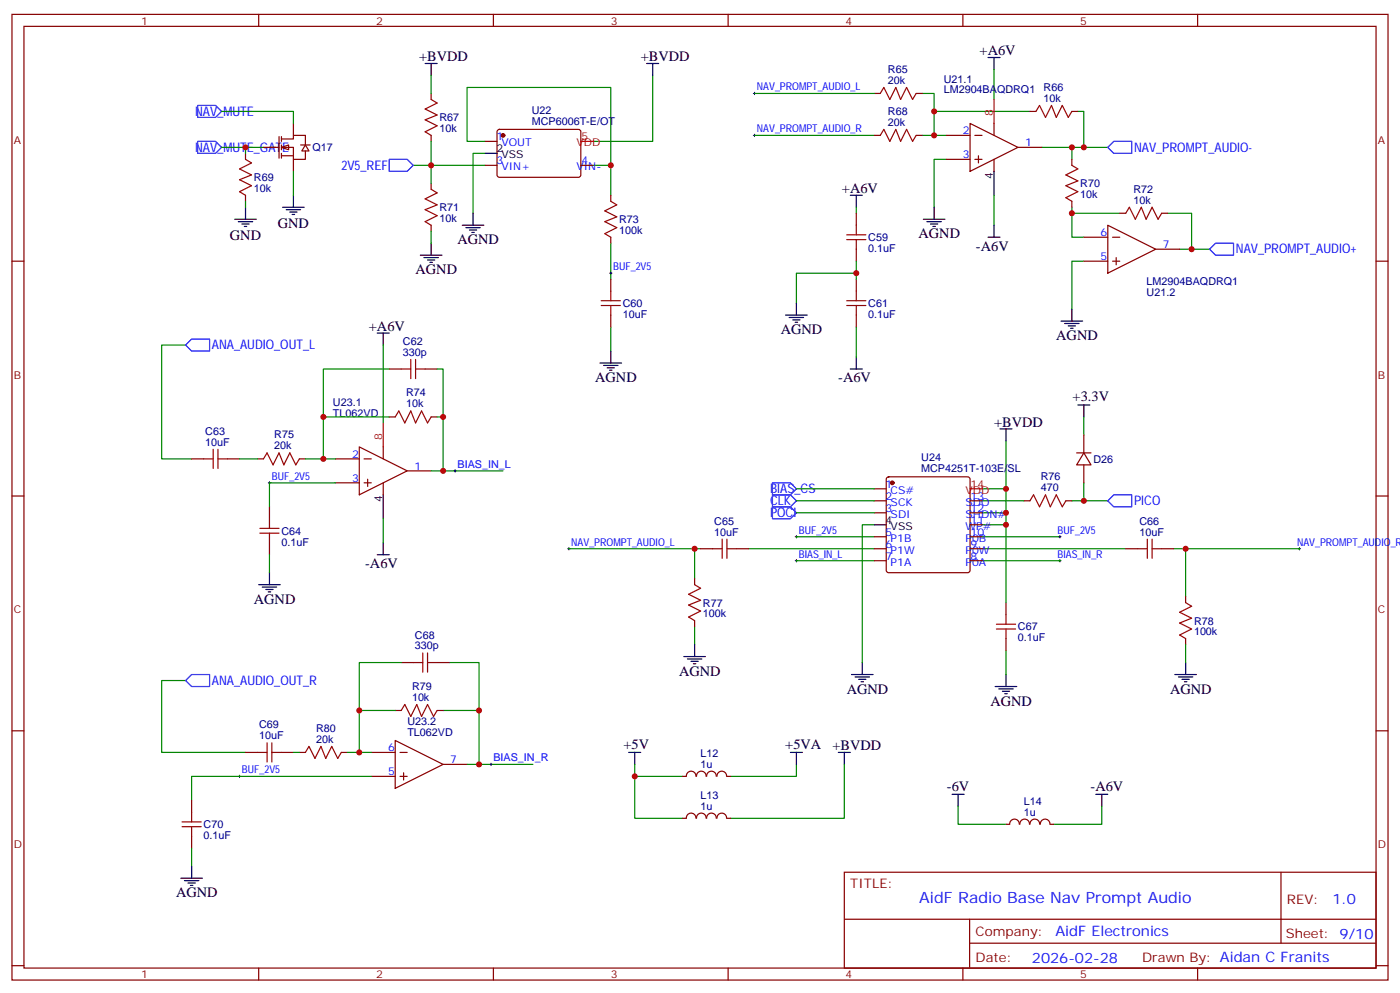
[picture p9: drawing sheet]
<svg xmlns="http://www.w3.org/2000/svg" width="412mm" height="292mm" viewBox="0 0 412 292" stroke-linecap="round" stroke-linejoin="round" font-family="sans-serif">
<g fill="none" stroke="#870000" stroke-width=".35">
<path d="M3.5 4.2h405.4v284.4h-405.4zM7.1 7.8h398.2v277.2h-398.2zM76.2 4.2v3.6M145.3 4.2v3.6M214.5 4.2v3.6M283.6 4.2v3.6M352.8 4.2v3.6M146.6 38.3l.5-.2 23.6 .1 .4 .6-.1 13-.6 .4-23.6-.1-.4-.6v-12.7zM257.5 39.9h1.8M257.5 27.5h1.8M269.9 39.9h1.7M269.9 27.5h1.7"/>
<path d="M278.7 39.9h7.1M285.8 36.3l14.1 7.1-14.1 7zM287.2 39.9h2.1M292.8 36.3v3.6M303.4 32.8h1.8M315.7 32.8h1.8M142.9 41.6h3.5M142.9 48.7h3.5M171.1 48.7h3.5M179.9 57.5v1.8M278.7 46.9h7.1M287.2 46.9h2.1"/>
<path d="M288.2 45.9v2.1M292.8 46.9v3.5M299.9 43.4h7M315.7 46.9v1.8M315.7 59.3v1.7M3.5 76.9h3.6M179.9 69.8v1.8M252.2 62.8v3.5M252.2 73.4v3.5M319.3 76.9h7M319.3 69.8h7M326.3 66.3l14.1 7.1-14.1 7z"/>
<path d="M327.7 76.9h2.1M327.7 69.8h2.1M328.8 75.8v2.2M329.8 62.8h1.8M340.4 73.4h7.1M342.2 62.8h1.8M405.3 76.9h3.6M179.9 82.2v3.5M179.9 92.8v3.5M252.2 82.2v3.5M252.2 92.8v3.5M114.7 108.7h3.5"/>
<path d="M125.2 108.7h3.6M56.4 135.1h3.6M67 135.1h3.6M75.8 135.1h1.8M88.2 135.1h1.8M98.8 135.1h7M105.8 131.6l14.1 7-14.1 7.1zM107.2 135.1h2.2M112.9 131.6v3.5M114.7 122.8h1.7M119.9 138.6h7.1M127 122.8h1.8"/>
<path d="M317.1 133.3h4.3M319.3 133.3l2.1 3.6h-4.3zM319.3 128.1v5.2M319.3 136.9v5.3M3.5 146h3.6M79.4 149.2v3.6M79.4 159.8v3.5M98.8 142.2h7M107.2 142.2h2.2M108.3 141.1v2.1M112.9 142.2v3.5M257.5 147.5h3.6"/>
<path d="M257.5 143.9h3.6M257.5 151h3.6M257.5 158h3.6M261.3 140.6l.5-.2h23.2l.5 .2 .3 .5v26.8l-.3 .5-.5 .2h-23.2l-.5-.2-.2-.5v-26.8zM285.8 147.5h3.5M285.8 151h3.5M285.8 158h3.5M285.8 154.5h3.5M301.6 147.5h1.8M314 147.5h1.7M405.3 146h3.6M204.6 170.4v1.8"/>
<path d="M206.4 161.6h3.5M217 161.6h3.5M257.5 161.6h3.6M257.5 165.1h3.6M285.8 161.6h3.5M285.8 165.1h3.5M296.3 177.4v3.6M331.6 161.6h3.5M342.2 161.6h3.5M349.2 175.7v1.7M118.2 195.1h3.5M128.8 195.1h3.5"/>
<path d="M204.6 182.7v1.8M296.3 188v3.6M349.2 188v1.8M3.5 215.2h3.6M116.4 218l14.1 7.1-14.1 7zM116.4 209.2h1.8M128.8 209.2h1.7M405.3 215.2h3.6M72.3 221.5h3.5M82.9 221.5h3.5M88.2 221.5h1.8M100.5 221.5h1.8"/>
<path d="M109.4 228.6h7M109.4 221.5h7M117.8 228.6h2.1M117.8 221.5h2.1M118.9 227.5v2.2M130.5 225.1h7.1M248.7 256.8h156.6v28.2h-156.6zM377.3 256.8v20.9M248.7 270.7h156.5M285.6 277.7h119.6M285.6 270.7v14.1M3.5 284.3h3.6"/>
<path d="M76.2 285v3.6M145.3 285v3.6M214.5 285v3.6M283.6 285v3.6M352.8 285v3.6M405.3 284.3h3.6"/>
</g>
<g fill="none" stroke="#000" stroke-width=".29">
<path d="M221.9 39.9h.7M221.9 27.5h.7M222.2 27.2v.7M222.2 39.5v.7M179.6 80.4h.7M179.9 80.1v.7M133.7 138.6h.7M134.1 138.3v.7M79 142.2h.7M79.4 141.8v.7M234.2 158h.7M234.6 157.7v.7"/>
<path d="M311.9 158h.7M312.2 157.7v.7M167.2 161.6h.7M167.6 161.2v.7M234.2 165.1h.7M234.6 164.7v.8M311.9 165.1h.7M312.2 164.7v.8M382.4 161.6h.7M382.8 161.2v.7M70.2 228.6h.7M70.6 228.2v.8"/>
<path d="M144.3 225.1h.7M144.6 224.7v.7"/>
</g>
<g fill="none" stroke="#008700" stroke-width=".35">
<path d="M192.3 22.2v19.4h-17.7M222.2 39.9h35.3M222.2 27.5h35.3M271.6 27.5h3.6v12.4M271.6 39.9h7.1M275.2 32.8h28.2M292.8 20.5v8.8M317.5 32.8h1.8v10.6h-12.4M65.3 43.4h12.3M121.7 48.7h21.2M142.9 41.6h-5.3v-15.8h42.3v22.9h-5.3M142.9 45.2h-3.6v17.6"/>
<path d="M179.9 48.7v8.8M278.7 46.9h-3.5v14.1M292.8 57.5v8.8M315.7 43.4v3.5M319.3 43.4h7M179.9 71.6v10.6M252.2 61v1.8M252.2 76.9v5.3M315.7 61v8.8h3.6M315.7 62.8h14.1M319.3 76.9h-3.6v14.1M344 62.8h7v10.6"/>
<path d="M347.5 73.4h8.8M179.9 96.3v7.1M252.2 80.4h-17.6v8.9M252.2 96.3v8.8M54.7 101.6h-7.1v33.5h8.8M112.9 101.6v22.9M114.7 108.7h-19.5v14.1M128.8 108.7h1.7v14.1M70.6 135.1h5.2M90 135.1h5.2M114.7 122.8h-19.5v12.3h3.6M128.8 122.8h1.7v15.8h-3.5"/>
<path d="M130.5 138.6h17.7M296.3 129.8v14.1h-7M319.3 122.8v5.3M98.8 142.2h-19.4v7M112.9 152.8v7M234.6 147.5h22.9M234.6 158h22.9M234.6 151h22.9M234.6 143.9h22.9M257.5 154.5h-3.5v40.6M289.3 147.5h12.3M289.3 158h22.9"/>
<path d="M289.3 151h7M296.3 143.9v10.6h-7M296.3 154.5v22.9M315.7 147.5h10.6M319.3 142.2v5.3M79.4 163.3v5.3M167.6 161.6h38.8M204.6 161.6v8.8M220.5 161.6h37M234.6 165.1h22.9M289.3 161.6h42.3M289.3 165.1h22.9"/>
<path d="M345.7 161.6h37.1M349.2 161.6v14.1M118.2 195.1h-12.4v26.4M132.3 195.1h8.8v14.1M204.6 184.5v5.3M296.3 191.6v7M349.2 189.8v5.3M54.7 200.4h-7.1v21.1h24.7M105.8 209.2h10.6M130.5 209.2h10.6v15.9h-3.5M86.4 221.5h1.8M102.3 221.5h7.1"/>
<path d="M109.4 228.6h-53v7.1M141.1 225.1h15.9"/>
</g>
<g fill="none" stroke="#000" stroke-width=".35">
<path d="M190.5 18.7h3.5M192.3 18.7v3.5M291 16.9h3.6M292.8 16.9v3.6M142.9 45.2h3.5M250.5 57.5h3.5M252.2 57.5v3.5M292.8 50.4v7.1M136.2 66.3h6.3M137.2 67h4.3M138.3 67.7h2.1M139 68.4h.7"/>
<path d="M139.3 62.8v3.5M272 64.6h6.3M273 65.3h4.3M274.1 66h2.1M274.8 66.7h.7M275.2 61v3.6M291 69.8h3.6M292.8 66.3v3.5M111.1 98.1h3.6M112.9 98.1v3.5M231.4 92.8h6.4M232.5 93.5h4.2"/>
<path d="M233.5 94.2h2.2M234.2 94.9h.7M234.6 89.3v3.5M312.6 94.5h6.3M313.6 95.2h4.3M314.7 96h2.1M315.4 96.7h.7M315.7 91v3.5M176.7 106.9h6.4M177.8 107.6h4.2M178.9 108.3h2.1M179.6 109h.7"/>
<path d="M179.9 103.4v3.5M250.5 108.7h3.5M252.2 105.1v3.6M317.5 119.2h3.5M319.3 119.2v3.6M294.6 126.3h3.5M296.3 126.3v3.5M112.9 145.7v7.1M112.9 159.8v3.5M257.5 154.5h3.6M76.2 172.2h6.3M77.3 172.9h4.2"/>
<path d="M78.3 173.6h2.1M79 174.3h.7M79.4 168.6v3.6M111.1 163.3h3.6M201.4 193.3h6.4M202.5 194h4.2M203.6 194.7h2.1M204.3 195.4h.7M204.6 189.8v3.5M250.8 198.6h6.4M251.9 199.3h4.2M254 195.1v3.5"/>
<path d="M296.3 198.6v3.5M346.1 198.6h6.3M347.1 199.3h4.3M349.2 195.1v3.5M252.9 200h2.2M253.6 200.7h.8M293.2 202.1h6.3M294.2 202.8h4.2M295.3 203.6h2.1M296 204.3h.7M348.2 200h2.1M348.9 200.7h.7"/>
</g>
<g fill="none" stroke="#a10000" stroke-width=".35">
<path d="M259.3 39.9l1-1.8 1.8 3.5 1.8-3.5 1.4 3.5 1.8-3.5 1.7 3.5 1.1-1.7M259.3 27.5l1-1.7 1.8 3.5 1.8-3.5 1.4 3.5 1.8-3.5 1.7 3.5 1.1-1.8M305.2 32.8l1-1.8 1.8 3.6 1.7-3.6 1.4 3.6 1.8-3.6 1.8 3.6 1-1.8M179.9 59.3l1.8 1-3.5 1.8 3.5 1.8-3.5 1.4 3.5 1.7-3.5 1.8 1.7 1M315.7 48.7l1.8 1-3.5 1.8 3.5 1.8-3.5 1.4 3.5 1.7-3.5 1.8 1.7 1.1M249.4 69.1h5.7M249.4 70.6h5.7M252.2 66.3v2.8M252.2 70.6v2.8M331.6 62.8l1.1-1.8 1.7 3.6 1.8-3.6 1.4 3.6 1.8-3.6 1.7 3.6 1.1-1.8M177.1 88.5h5.6M177.1 90h5.6"/>
<path d="M179.9 85.7v2.8M179.9 90v2.8M249.4 88.5h5.7M249.4 90h5.7M252.2 85.7v2.8M252.2 90v2.8M118.2 108.7h2.8M121 105.8v5.7M122.4 108.7h2.8M122.4 105.8v5.7M60 135.1h2.8M62.8 132.3v5.6"/>
<path d="M64.2 132.3v5.6M64.2 135.1h2.8M77.6 135.1l1.1-1.8 1.7 3.6 1.8-3.6 1.4 3.6 1.8-3.6 1.7 3.6 1.1-1.8M116.4 122.8l1.1-1.8 1.7 3.5 1.8-3.5 1.4 3.5 1.8-3.5 1.7 3.5 1.1-1.7M76.6 155.6h5.6M76.6 157h5.6M79.4 152.8v2.8M79.4 157v2.8M212.7 158.7v5.7M214.1 158.7v5.7M303.4 147.5l1-1.8 1.8 3.5 1.8-3.5 1.4 3.5 1.7-3.5 1.8 3.5 1.1-1.7M338 158.7v5.7"/>
<path d="M339.4 158.7v5.7M204.6 172.2l1.8 1-3.6 1.8 3.6 1.7-3.6 1.5 3.6 1.7-3.6 1.8 1.8 1M209.9 161.6h2.8M214.1 161.6h2.9M335.1 161.6h2.9M339.4 161.6h2.8M349.2 177.4l1.8 1.1-3.5 1.8 3.5 1.7-3.5 1.4 3.5 1.8-3.5 1.8 1.7 1M121.7 195.1h2.8M124.5 192.3v5.6M125.9 195.1h2.9M125.9 192.3v5.6M293.5 183.8h5.7"/>
<path d="M293.5 185.2h5.7M296.3 181v2.8M296.3 185.2v2.8M78.7 218.7v5.7M80.1 218.7v5.7M118.2 209.2l1-1.8 1.8 3.6 1.8-3.6 1.4 3.6 1.7-3.6 1.8 3.6 1.1-1.8M75.8 221.5h2.9M80.1 221.5h2.8M90 221.5l1-1.7 1.8 3.5 1.7-3.5 1.5 3.5 1.7-3.5 1.8 3.5 1-1.8"/>
</g>
<path d="M58.2 41.6h5.3l1.8 1.8-1.8 1.8h-5.3zM114.7 46.9h5.2l1.8 1.8-1.8 1.7h-5.2zM326.3 43.4l1.8-1.8h5.3v3.6h-5.3zM356.3 73.4l1.8-1.8h5.3v3.5h-5.3zM227.5 149.2h5.3l1.8 1.8-1.8 1.8h-5.3zM227.5 145.7h5.3l1.8 1.8-1.8 1.7h-5.3zM227.5 142.2h5.3l1.8 1.7-1.8 1.8h-5.3zM326.3 147.5l1.8-1.8h5.3v3.5h-5.3z" fill="none" stroke="#00f" stroke-width=".35"/>
<g fill="#870000" stroke="#870000" stroke-width=".35">
<circle cx="148.2" cy="39.9" r=".53"/>
<circle cx="262.8" cy="142.2" r=".53"/>
</g>
<path d="M292.8 29.3v7M171.1 41.6h3.5M112.9 124.5v7.1M285.8 143.9h3.5" fill="none" stroke="#f00" stroke-width=".35"/>
<g fill="#fff" stroke="#870000" stroke-width=".35">
<path d="M82.9 43.4l2.1-.7v1.4z"/>
<path d="M90 42.7l1 1.7h-2.1z"/>
</g>
<g fill="none" stroke="#870000" stroke-width=".35">
<path d="M86.4 36.3v3.6M127 27.5v1.8M127 39.9v1.7M72.3 45.2v1.7M72.3 57.5v1.8M77.6 43.4h4.6M82.2 40.2v6.4M82.9 40.9h3.5v-1h3.6v2.8M82.9 43.4h3.5v3.5h3.6v-2.5M82.9 45.9h3.5M82.9 40.2v1.4M82.9 42.7v1.4"/>
<path d="M82.9 45.2v1.4M86.4 46.9v3.5M88.5 42.7h2.9M127 54v1.7M127 66.3v1.8M56.4 235.7v3.5M205 228.6a1.41 1.41 0 0 0-1.4-1.5 1.41 1.41 0 0 0-1.4 1.5h-1.1M205.2 228.6a1.41 1.41 0 0 1 1.4-1.5 1.41 1.41 0 0 1 1.4 1.5M208.2 228.6a1.41 1.41 0 0 1 1.4-1.5 1.41 1.41 0 0 1 1.4 1.5M211.2 228.6a1.41 1.41 0 0 1 1.4-1.5 1.41 1.41 0 0 1 1.4 1.5M214.1 228.6h1.1M56.4 246.2v3.6"/>
<path d="M205 240.9a1.41 1.41 0 0 0-1.4-1.5 1.41 1.41 0 0 0-1.4 1.5h-1.1M205.2 240.9a1.41 1.41 0 0 1 1.4-1.5 1.41 1.41 0 0 1 1.4 1.5M208.2 240.9a1.41 1.41 0 0 1 1.4-1.5 1.41 1.41 0 0 1 1.4 1.5M211.2 240.9a1.41 1.41 0 0 1 1.4-1.5 1.41 1.41 0 0 1 1.4 1.5M214.1 240.9h1.1M296.3 242.7h1.1M297.4 242.7a1.41 1.41 0 0 1 1.4-1.5 1.41 1.41 0 0 1 1.4 1.5M300.4 242.7a1.41 1.41 0 0 1 1.4-1.5 1.41 1.41 0 0 1 1.4 1.5M303.4 242.7a1.41 1.41 0 0 1 1.4-1.5 1.41 1.41 0 0 1 1.4 1.5M306.5 242.7a1.41 1.41 0 0 1 1.4-1.5 1.41 1.41 0 0 1 1.4 1.5M309.4 242.7h1"/>
</g>
<g fill="none" stroke="#000" stroke-width=".35">
<path d="M125.2 18.7h3.6M127 18.7v3.5M86.4 57.5v3.5M69.1 64.6h6.4M70.2 65.3h4.2M71.3 66h2.1M72 66.7h.7M72.3 61v3.6M83.3 61h6.3M84.3 61.7h4.2M85.4 62.4h2.1M86.1 63.1h.7"/>
<path d="M123.8 75.1h6.4M124.9 75.8h4.2M125.9 76.6h2.2M126.6 77.3h.8M127 71.6v3.5M185.2 221.5h3.5M187 221.5v3.6M232.8 221.5h3.6M234.6 221.5v3.6M246.9 221.5h3.6M248.7 221.5v3.6M280.5 233.9h3.5"/>
<path d="M282.2 233.9v3.5M322.8 233.9h3.5M324.6 233.9v3.5M53.3 258.6h6.3M54.3 259.3h4.3M55.4 260h2.1M56.4 255.1v3.5M56.1 260.7h.7"/>
</g>
<g fill="none" stroke="#008700" stroke-width=".35">
<path d="M65.3 32.8h21.1v3.5M127 22.2v5.3M72.3 43.4v1.8M72.3 59.3v1.7M86.4 50.4v7.1M127 41.6v12.4M127 68.1v3.5M187 228.6v12.3h14.1M187 225.1v3.5h14.1M234.6 225.1v3.5h-19.4M248.7 225.1v15.8h-33.5M282.2 237.4v5.3h14.1"/>
<path d="M324.6 237.4v5.3h-14.2M56.4 249.8v5.3"/>
</g>
<path d="M127 29.3l1.8 1-3.6 1.8 3.6 1.8-3.6 1.4 3.6 1.7-3.6 1.8 1.8 1.1M72.3 46.9l1.8 1.1-3.5 1.7 3.5 1.8-3.5 1.4 3.5 1.8-3.5 1.7 1.7 1.1M127 55.7l1.8 1.1-3.6 1.8 3.6 1.7-3.6 1.4 3.6 1.8-3.6 1.8 1.8 1M56.4 239.2v2.8M53.6 242h5.7M53.6 243.4h5.7M56.4 243.4v2.8" fill="none" stroke="#a10000" stroke-width=".35"/>
<path d="M58.2 31h5.3l1.8 1.8-1.8 1.8h-5.3zM54.7 101.6l1.7-1.8h5.3v3.6h-5.3zM54.7 200.4l1.7-1.8h5.3v3.5h-5.3z" fill="none" stroke="#00f" stroke-width=".35"/>
<g fill="#c00">
<circle cx="319.3" cy="147.5" r=".88"/>
<circle cx="179.9" cy="48.7" r=".88"/>
<circle cx="349.3" cy="161.6" r=".88"/>
<circle cx="204.6" cy="161.6" r=".88"/>
<circle cx="141.1" cy="209.2" r=".88"/>
<circle cx="105.8" cy="221.5" r=".88"/>
<circle cx="105.8" cy="209.2" r=".88"/>
<circle cx="141.1" cy="225.1" r=".88"/>
<circle cx="95.3" cy="135.1" r=".88"/>
<circle cx="130.5" cy="122.8" r=".88"/>
<circle cx="95.3" cy="122.8" r=".88"/>
<circle cx="130.5" cy="138.6" r=".88"/>
<circle cx="296.3" cy="154.5" r=".88"/>
<circle cx="296.3" cy="151" r=".88"/>
<circle cx="296.3" cy="143.9" r=".88"/>
<circle cx="351" cy="73.4" r=".88"/>
<circle cx="315.7" cy="62.8" r=".88"/>
<circle cx="315.7" cy="43.4" r=".88"/>
<circle cx="319.3" cy="43.4" r=".88"/>
<circle cx="275.2" cy="32.8" r=".88"/>
<circle cx="275.2" cy="39.9" r=".88"/>
<circle cx="252.2" cy="80.4" r=".88"/>
<circle cx="72.3" cy="43.4" r=".88"/>
<circle cx="127" cy="48.7" r=".88"/>
<circle cx="187" cy="228.6" r=".88"/>
</g>
<text font-size="4.6" fill="#00f" x="270.8" y="265.8">AidF Radio Base Nav Prompt Audio</text>
<g font-size="4.2">
<text x="123.5" y="18">+BVDD</text>
<text x="188.7" y="18">+BVDD</text>
<text x="288.6" y="16.2">+A6V</text>
<text x="248" y="56.8">+A6V</text>
<text x="67.7" y="70.7">GND</text>
<text x="81.8" y="67.2">GND</text>
<text x="134.8" y="72">AGND</text>
<text x="270.6" y="70.2">AGND</text>
<text x="287.5" y="73.8">-A6V</text>
<text x="122.4" y="80.8">AGND</text>
<text x="108.7" y="97.4">+A6V</text>
<text x="230" y="98.4">AGND</text>
<text x="311.1" y="100.2">AGND</text>
<text x="175.3" y="112.5">AGND</text>
<text x="246.9" y="112.6">-A6V</text>
<text x="316" y="118.1">+3.3V</text>
<text x="292.8" y="125.6">+BVDD</text>
<text x="107.6" y="167.3">-A6V</text>
<text x="74.8" y="177.8">AGND</text>
<text x="200" y="199">AGND</text>
<text x="249.4" y="204.3">AGND</text>
<text x="291.7" y="207.8">AGND</text>
<text x="344.7" y="204.3">AGND</text>
<text x="183.7" y="220.4">+5V</text>
<text x="231.3" y="220.4">+5VA</text>
<text x="245.2" y="220.8">+BVDD</text>
<text x="278.9" y="232.8">-6V</text>
<text x="321.3" y="232.8">-A6V</text>
<text x="51.9" y="264.2">AGND</text>
</g>
<g font-size="4.2" fill="#00f">
<text x="392.5" y="266.1">1.0</text>
<text x="310.9" y="275.6">AidF Electronics</text>
<text x="304" y="283.4">2026-02-28</text>
</g>
<g font-size="3.9" fill="#00f">
<text x="57.5" y="34.2">NAV_M</text>
<text x="68.5" y="34.2">UTE</text>
<text x="57.5" y="44.8">NAV_M</text>
<text x="68.5" y="44.8">UTE_GATE</text>
<text x="334.1" y="44.7">NAV_PROM</text>
<text x="351.9" y="44.7">PT_AUDIO-</text>
<text x="100.6" y="50.2">2V5_REF</text>
<text x="364.1" y="74.5">NAV_PROM</text>
<text x="381.9" y="74.5">PT_AUDIO+</text>
<text x="62.4" y="102.7">ANA_AUDIO_OUT_L</text>
<text x="226.8" y="148.8">CLK</text>
<text x="226.8" y="145.3">BIAS_CS</text>
<text x="334.1" y="148.8">PICO</text>
<text x="226.8" y="152.3">POCI</text>
<text x="62.4" y="201.7">ANA_AUDIO_OUT_R</text>
</g>
<g font-size="3.9" fill="#800">
<text x="250.5" y="261.4">TITLE:</text>
<text x="379.1" y="266.1">REV:</text>
<text x="287.4" y="275.6">Company:</text>
<text x="378.7" y="276.2">Sheet: 9/10</text>
<text x="287.4" y="283.3">Date:</text>
<text x="336.4" y="283.4">Draw</text>
<text x="346.6" y="283.4">n By: Aidan C Franits</text>
</g>
<g font-size="3.2" fill="#800">
<text x="41.6" y="7.2">1</text>
<text x="110.8" y="7.2">2</text>
<text x="179.9" y="7.2">3</text>
<text x="249.1" y="7.2">4</text>
<text x="318.2" y="7.2">5</text>
<text x="4.1" y="42.3">A</text>
<text x="405.9" y="42.3">A</text>
<text x="4.1" y="111.5">B</text>
<text x="405.9" y="111.5">B</text>
<text x="4.1" y="180.6">C</text>
<text x="405.9" y="180.6">C</text>
<text x="4.1" y="249.8">D</text>
<text x="405.9" y="249.8">D</text>
<text x="41.6" y="288">1</text>
<text x="110.8" y="288">2</text>
<text x="179.9" y="288">3</text>
<text x="249.1" y="288">4</text>
<text x="318.2" y="288">5</text>
</g>
<g font-size="3.2" fill="#000080">
<text x="261.6" y="21.4">R65</text>
<text x="261.6" y="24.7">20k</text>
<text x="278" y="27.5">LM2904BAQDRQ1</text>
<text x="278" y="24.3">U21.1</text>
<text x="307.4" y="30">10k</text>
<text x="307.4" y="26.7">R66</text>
<text x="129.5" y="35.7">R67</text>
<text x="156.6" y="33.5">U22</text>
<text x="261.6" y="33.8">R68</text>
<text x="129.5" y="38.9">10k</text>
<text x="156.6" y="36.7">MCP6006T-E/OT</text>
<text x="261.6" y="37">20k</text>
<text x="92.1" y="44.5">Q17</text>
<text x="74.8" y="53.3">R69</text>
<text x="74.8" y="56.6">10k</text>
<text x="318.2" y="58.3">10k</text>
<text x="318.2" y="55.1">R70</text>
<text x="333.9" y="60">10k</text>
<text x="333.9" y="56.7">R72</text>
<text x="129.5" y="65.4">10k</text>
<text x="129.5" y="62.1">R71</text>
<text x="182.4" y="65.7">R73</text>
<text x="182.4" y="68.9">100k</text>
<text x="255.8" y="71">C59</text>
<text x="255.8" y="74.2">0.1uF</text>
<text x="337.8" y="84">LM2904BAQDRQ1</text>
<text x="337.8" y="87.2">U21.2</text>
<text x="183.4" y="93.6">10uF</text>
<text x="183.4" y="90.4">C60</text>
<text x="255.8" y="93.6">0.1uF</text>
<text x="255.8" y="90.4">C61</text>
<text x="118.7" y="101.6">C62</text>
<text x="118.7" y="104.8">330p</text>
<text x="98.1" y="119.5">U23.1</text>
<text x="119.6" y="119.9">10k</text>
<text x="119.6" y="116.7">R74</text>
<text x="98.1" y="122.8">TL062VD</text>
<text x="60.5" y="131.2">10uF</text>
<text x="60.5" y="128">C63</text>
<text x="80.8" y="129.1">R75</text>
<text x="80.8" y="132.3">20k</text>
<text x="271.4" y="135.8">U24</text>
<text x="322.1" y="136.3">D26</text>
<text x="271.4" y="139">MCP4251T-103E/SL</text>
<text x="306.6" y="141.4">R76</text>
<text x="306.6" y="144.6">470</text>
<text x="210.4" y="154.5">C65</text>
<text x="335.6" y="154.5">C66</text>
<text x="82.9" y="160.6">0.1uF</text>
<text x="82.9" y="157.4">C64</text>
<text x="210.4" y="157.7">10uF</text>
<text x="335.6" y="157.7">10uF</text>
<text x="207.1" y="178.6">R77</text>
<text x="207.1" y="181.8">100k</text>
<text x="299.9" y="185.6">C67</text>
<text x="351.7" y="183.9">R78</text>
<text x="122.2" y="191.2">330p</text>
<text x="122.2" y="188">C68</text>
<text x="299.9" y="188.9">0.1uF</text>
<text x="351.7" y="187.1">100k</text>
<text x="121.4" y="203.2">R79</text>
<text x="121.4" y="206.4">10k</text>
<text x="76.4" y="214.5">C69</text>
<text x="93.1" y="215.5">R80</text>
<text x="120" y="213.4">U23.2</text>
<text x="76.4" y="217.7">10uF</text>
<text x="93.1" y="218.7">20k</text>
<text x="120" y="216.6">TL062VD</text>
<text x="206.3" y="226.2">1u</text>
<text x="206.3" y="222.8">L12</text>
<text x="206.3" y="238.6">1u</text>
<text x="206.3" y="235.2">L13</text>
<text x="301.6" y="237">L14</text>
<text x="60" y="243.8">C70</text>
<text x="301.6" y="240.3">1u</text>
<text x="60" y="247.1">0.1uF</text>
</g>
<g font-size="3.2" fill="#00f">
<text x="223" y="26.6">NAV_PROM</text>
<text x="237.6" y="26.6">PT_AUDIO_L</text>
<text x="146.2" y="41.3">1</text>
<text x="223" y="39">NAV_PROM</text>
<text x="237.6" y="39">PT_AUDIO_R</text>
<text x="283.6" y="39.5">2</text>
<text x="147.7" y="43">VOUT</text>
<text x="283.6" y="46.6">3</text>
<text x="302" y="43">1</text>
<text x="146.2" y="48.3">3</text>
<text x="147.7" y="50.1">VIN+</text>
<text x="169.8" y="50.1">VIN-</text>
<text x="171.3" y="48.3">4</text>
<text x="324.2" y="69.5">6</text>
<text x="324.2" y="76.6">5</text>
<text x="342.5" y="73">7</text>
<text x="180.6" y="79.6">BUF_2V5</text>
<text x="103.7" y="134.8">2</text>
<text x="134.8" y="137.8">BIAS_IN_L</text>
<text x="80.1" y="141.3">BUF_2V5</text>
<text x="103.7" y="141.8">3</text>
<text x="122.1" y="138.3">1</text>
<text x="260.9" y="143.6">1</text>
<text x="260.9" y="147.1">2</text>
<text x="262.4" y="145.3">CS#</text>
<text x="262.4" y="148.9">SCK</text>
<text x="284.4" y="148.9">SDO</text>
<text x="285.9" y="147.1">13</text>
<text x="260.9" y="150.6">3</text>
<text x="262.4" y="152.4">SDI</text>
<text x="284.4" y="155.9">WP#</text>
<text x="284.4" y="152.4">SHDN#</text>
<text x="285.9" y="154.2">11</text>
<text x="285.9" y="150.6">12</text>
<text x="168.3" y="160.7">NAV_PROM</text>
<text x="182.9" y="160.7">PT_AUDIO_L</text>
<text x="235.3" y="157.2">BUF_2V5</text>
<text x="260.9" y="157.7">5</text>
<text x="260.9" y="161.2">6</text>
<text x="262.4" y="159.5">P1B</text>
<text x="284.4" y="159.5">P0B</text>
<text x="285.9" y="161.2">9</text>
<text x="285.9" y="157.7">10</text>
<text x="311.5" y="157.2">BUF_2V5</text>
<text x="382.1" y="160.7">NAV_PROM</text>
<text x="396.7" y="160.7">PT_AUDIO_R</text>
<text x="235.3" y="164.2">BIAS_IN_L</text>
<text x="260.9" y="164.7">7</text>
<text x="262.4" y="163">P1W</text>
<text x="262.4" y="166.5">P1A</text>
<text x="284.4" y="166.5">P0A</text>
<text x="284.4" y="163">P0W</text>
<text x="285.9" y="164.7">8</text>
<text x="311.5" y="164.2">BIAS_IN_R</text>
<text x="114.3" y="221.2">6</text>
<text x="71.3" y="227.7">BUF_2V5</text>
<text x="132.6" y="224.7">7</text>
<text x="145.3" y="224.2">BIAS_IN_R</text>
<text x="114.3" y="228.2">5</text>
</g>
<g font-size="3.2" fill="#f00">
<text x="292.5" y="34.2" transform="rotate(-90 292.5 34.2)">8</text>
<text x="171.3" y="41.3">5</text>
<text x="169.8" y="43">VDD</text>
<text x="112.5" y="129.5" transform="rotate(-90 112.5 129.5)">8</text>
<text x="285.9" y="143.6">14</text>
<text x="284.4" y="145.3">VDD</text>
</g>
<g font-size="3.2">
<text x="146.2" y="44.8">2</text>
<text x="147.7" y="46.6">VSS</text>
<text x="292.5" y="52.6" transform="rotate(-90 292.5 52.6)">4</text>
<text x="112.5" y="147.8" transform="rotate(-90 112.5 147.8)">4</text>
<text x="260.9" y="154.2">4</text>
<text x="262.4" y="155.9">VSS</text>
</g>
</svg>
